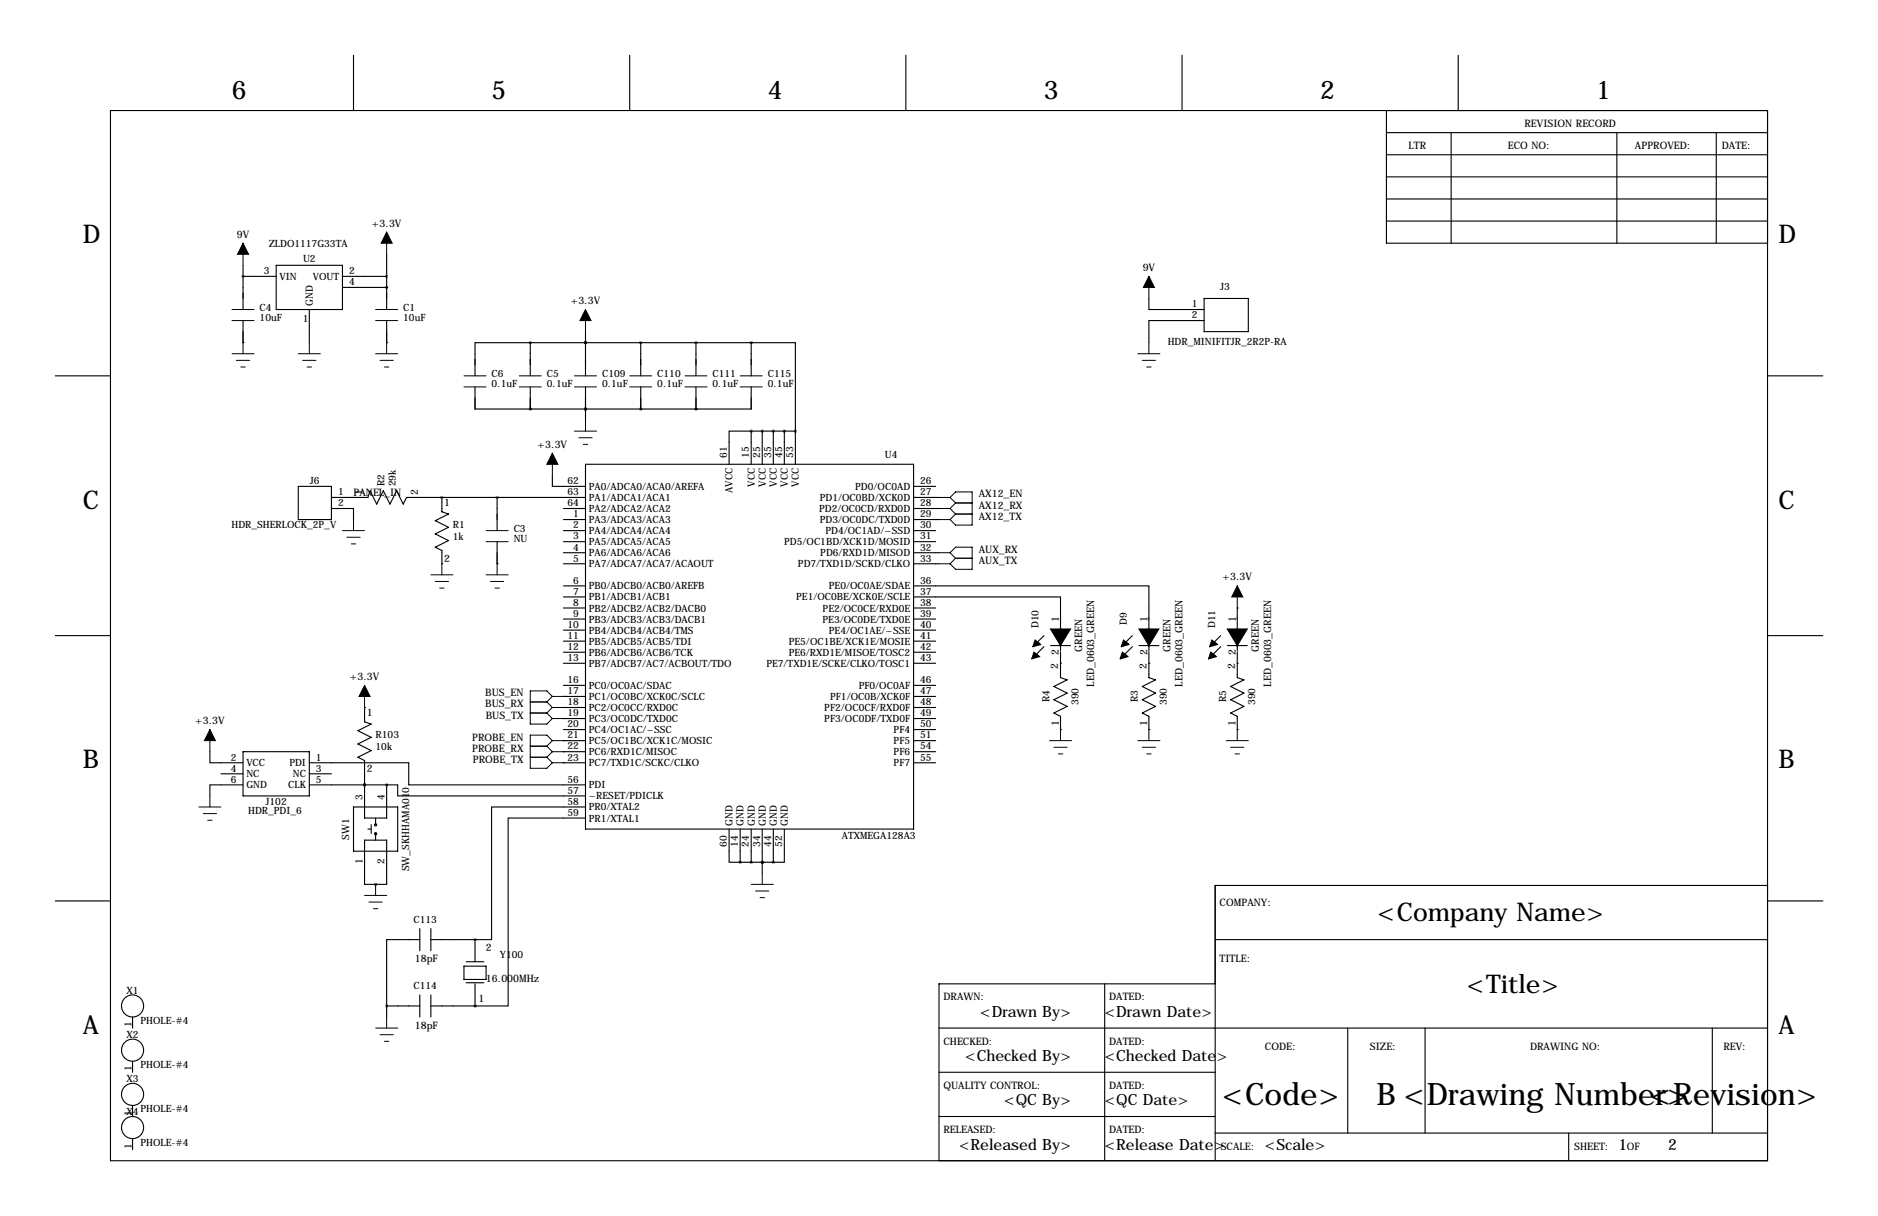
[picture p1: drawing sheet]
<svg xmlns="http://www.w3.org/2000/svg" width="432mm" height="279mm" viewBox="0 0 432 279" stroke-linecap="round" stroke-linejoin="round" font-family="sans-serif">
<g fill="none" stroke="#000" stroke-width=".25">
<path d="M81.3 12.7v12.7M144.8 12.7v12.7M208.3 12.7v12.7M271.8 12.7v12.7M335.3 12.7v12.7M25.4 25.4h381v241.3h-381zM318.8 30.5h87.6M318.8 35.6h87.6M318.8 25.4v30.5h87.6M333.7 30.5v25.4M371.8 30.5v25.4M394.6 30.5v25.4"/>
<path d="M88.9 58.4v12.7M318.8 45.7h87.6M318.8 50.8h87.6M318.8 40.6h87.6M55.9 78.7h.1M55.9 61v10.1M55.9 73.7v5M55.9 63.5h7.6M63.5 61h15.2v10.1h-15.2zM71.1 71.1v7.6M78.7 63.5h10.2M78.7 66h10.2"/>
<path d="M88.9 66h.1M88.9 78.7h.1M88.9 73.7v5M121.9 78.7h-12.7v7.7M121.9 78.7v7.7M121.9 78.7h50.8M134.6 78.7h.1M134.6 76.2v10.2M147.3 78.7v7.7M160 78.7v7.7M172.7 78.7h10.2v20.4M172.7 78.7v7.7"/>
<path d="M264.2 68.6v2.5h12.7M276.9 73.7h-12.7v5M276.9 68.6h10.1v7.6h-10.1zM12.7 86.4h12.7M109.2 88.9v5.1h63.5v-5.1M121.9 94h.1M121.9 88.9v5.1M134.6 94h.1M134.6 88.9v7.6M147.3 94h.1M147.3 88.9v5.1M160 94h.1"/>
<path d="M160 88.9v5.1M172.7 99.1h-5.1v7.6M172.7 99.1v7.6M172.7 99.1h10.2M175.3 99.1v7.6M177.8 99.1v7.6M180.3 99.1v7.6M182.9 99.1v7.6M406.4 86.4h12.7M68.6 111.8h7.6v7.6h-7.6zM76.2 116.8h5.1v2.6M76.2 114.3h8.4l.5-1.5 1.5 3 1.5-3 1.6 3 1.5-3 1.5 3 .8-1.5h41.1"/>
<path d="M81.3 114.3h.1M101.6 114.3h.1M101.6 114.3v3.3l1.5 .5-3 1.5 3 1.6-3 1.5 3 1.5-3 1.5 1.5 .8v3M114.3 114.3v7.6M127 109.2v2.6h7.6M129.5 116.8h5.1M129.5 119.4h5.1M134.6 106.7h75.5v83.8h-75.5zM210.1 111.8h5M210.1 114.3h5.8M210.1 116.8h5.8M210.1 119.4h5.8"/>
<path d="M101.6 129.5h.1M114.3 129.5h.1M114.3 124.5v5M129.5 121.9h5.1M129.5 124.5h5.1M129.5 127h5.1M129.5 129.5h5.1M129.5 134.6h5.1M129.5 137.2h5.1M129.5 139.7h5.1M210.1 137.2h33.7v12.4M210.1 134.6h54.1v15"/>
<path d="M210.1 121.9h5M210.1 124.5h5M210.1 127h5.8M210.1 129.5h5.8M210.1 139.7h5M284.5 139.7h.1M284.5 139.7v9.9M12.7 146h12.7M129.5 142.2h5.1M129.5 144.8h5.1M129.5 147.3h5.1M129.5 149.9h5.1"/>
<path d="M129.5 152.4h5.1M129.5 157.5h5.1M210.1 142.2h5M210.1 144.8h5M210.1 147.3h5M210.1 149.9h5M210.1 152.4h5M210.1 157.5h5M240 146l-2.5 2.6M240 148.6l-2.5 2.5M241.6 148.3h4.5M243.8 152.4h.1"/>
<path d="M243.8 149.9v5.8l1.6 .5-3.1 1.5 3.1 1.6-3.1 1.5 3.1 1.5-3.1 1.5 1.5 .8v3M260.3 146l-2.5 2.6M260.3 148.6l-2.5 2.5M261.9 148.3h4.5M264.2 152.4h.1M264.2 149.9v5.8l1.5 .5-3.1 1.5 3.1 1.6-3.1 1.5 3.1 1.5-3.1 1.5 1.6 .8v3M280.7 146l-2.6 2.6M280.7 148.6l-2.6 2.5M282.2 148.3h4.6M284.5 152.4h.1M284.5 149.9v5.8l1.5 .5-3 1.5 3 1.6-3 1.5 3 1.5-3 1.5 1.5 .8v3M406.4 146h12.7"/>
<path d="M48.3 172.7v2.6h7.6M50.8 177.8h5.1M55.9 172.7h15.2v10.2h-15.2zM71.1 175.3h22.9v5h40.6M71.1 177.8h5.1M83.8 162.6h.1M83.8 162.6v3.3l1.5 .5-3 1.5 3 1.5-3 1.5 3 1.6-3 1.5 1.5 .8v13.2h5.1v-7.7M129.5 162.6h.1M129.5 165.1h.1M129.5 172.7h.1M129.5 175.3h.1M129.5 170.2h.1"/>
<path d="M129.5 160h.1M129.5 172.7h5.1M129.5 175.3h5.1M129.5 160h5.1M129.5 162.6h5.1M129.5 165.1h5.1M129.5 167.6h5.1M129.5 170.2h5.1M210.1 172.7h5M210.1 175.3h5M210.1 160h5M210.1 162.6h5"/>
<path d="M210.1 165.1h5M210.1 167.6h5M210.1 170.2h5M243.8 167.6h.1M264.2 167.6h.1M284.5 167.6h.1M55.9 180.3h-7.6v2.6M71.1 180.3h17.8M81.3 185.4h10.1v10.2h-10.1zM83.8 180.3h.1M83.8 193h5.1v10.2h-5.1zM84.6 190.5h.7"/>
<path d="M85.3 189.5v2M86.4 188v1.5M86.4 191.5v1.5M88.9 180.3h2.5v2.6h43.2M88.9 180.3h.1M134.6 185.4h-21.6v30.5h-3.8M134.6 188h-17.8v43.1h-7.6M167.6 190.5v7.6h2.6M170.2 190.5v7.6M170.2 198.1h7.6M172.7 190.5v7.6M175.3 190.5v7.6"/>
<path d="M175.3 198.1h.1M175.3 198.1v2.6M177.8 190.5v7.6M180.3 190.5v7.6h-2.5M12.7 207h12.7M86.4 203.2h.1M96.5 215.9h-7.6v15.2M96.5 213.4v5M99.1 215.9h10.1M99.1 213.4v5M109.2 215.9h.1M109.2 215.9v5.1"/>
<path d="M279.4 215.9h127M406.4 203.5h-127v63.2M406.5 207h12.7M30.5 233.7v2.5M88.9 231.1h7.6M88.9 231.1v2.6M96.5 228.6v5.1M99.1 228.6v5.1M99.1 231.1h10.1M106.7 222h5.1v3h-5.1zM107.2 221h4.1M107.2 225.8h4.1"/>
<path d="M109.2 231.1h.1M109.2 226.1v5M215.9 236.2h190.5M254 226.1v40.6M279.4 226.1h-63.5v40.6M309.9 236.2v24.1M327.7 236.2v24.1M393.7 236.2v24.1M30.5 243.8v2.6M30.5 254v2.5M215.9 246.4h63.5M215.9 256.5h63.5"/>
<path d="M30.5 261.6v2.6M279.4 260.3h127M360.7 260.3v6.4"/>
<circle cx="86.4" cy="191.6" r=".25"/>
<circle cx="86.4" cy="189.5" r=".25"/>
<circle cx="30.5" cy="231.1" r="2.54"/>
<circle cx="30.5" cy="251.5" r="2.54"/>
<circle cx="30.5" cy="259.1" r="2.54"/>
<circle cx="30.5" cy="241.3" r="2.54"/>
</g>
<g fill="none" stroke="#000" stroke-width=".23">
<path d="M55.9 55.9v5.1M88.9 53.3v5.1M53.3 71.1h5.1M53.3 73.7h5.1M55.9 78.7v2.6M71.1 78.7v2.6M86.4 71.1h5M86.4 73.7h5M88.9 78.7v2.6M134.6 71.1v5.1M264.2 63.5v5.1M264.2 78.7v2.6"/>
<path d="M53.3 81.3h5.1M54.4 82.8h3M55.4 84.3h1M68.6 81.3h5.1M69.6 82.8h3M70.6 84.3h1M86.4 81.3h5M87.4 82.8h3M88.4 84.3h1M106.7 86.4h5.1M106.7 88.9h5.1M119.4 86.4h5.1"/>
<path d="M119.4 88.9h5.1M132.1 86.4h5.1M132.1 88.9h5.1M132.1 99.1h5.1M134.6 96.5v2.6M144.8 86.4h5.1M144.8 88.9h5.1M157.5 86.4h5.1M157.5 88.9h5.1M170.2 86.4h5.1M170.2 88.9h5.1M261.6 81.3h5.1"/>
<path d="M262.6 82.8h3.1M263.7 84.3h1M81.3 119.4v2.5M127 104.1v5.1M133.1 100.6h3M134.1 102.1h1M215.9 116.8h2.5M215.9 119.4h2.5M215.9 114.3h2.5M218.4 116.8l1.3 1.3M218.4 114.3l1.3-1.3h3.8v7.7h-3.8l-1.3-1.3M218.4 114.3l1.3 1.3"/>
<path d="M219.7 118.1h3.8M219.7 115.6h3.8M219.7 115.6l-1.3 1.2M219.7 118.1l-1.3 1.3M78.7 121.9h5.1M79.8 123.4h3M80.8 125h1M99.1 132.1h5M100.1 133.6h3M101.1 135.1h1M101.6 129.5v2.6M111.8 121.9h5"/>
<path d="M111.8 124.5h5M111.8 132.1h5M112.8 133.6h3M113.8 135.1h1M114.3 129.5v2.6M215.9 127h2.5M215.9 129.5h2.5M218.4 127l1.3-1.3h3.8v5.1h-3.8l-1.3-1.3M218.4 127l1.3 1.3M219.7 128.3h3.8M219.7 128.3l-1.3 1.2M284.5 134.6v5.1"/>
<path d="M83.8 157.5v5.1M48.3 167.6v5.1M121.9 163.8h3.8M121.9 161.3h3.8M121.9 174h3.8M121.9 171.4h3.8M125.7 161.3l1.3 1.3M125.7 163.8l1.3 1.3M125.7 171.4l1.3 1.3M125.7 174l1.3 1.3M127 162.6h2.5M127 162.6l-1.3 1.2"/>
<path d="M127 160l-1.3-1.2h-3.8v7.6h3.8l1.3-1.3M127 170.2l-1.3-1.3h-3.8v7.6h3.8l1.3-1.2M127 165.1h2.5M127 172.7h2.5M127 172.7l-1.3 1.3M127 175.3h2.5M127 170.2h2.5M127 170.2l-1.3 1.2M127 160h2.5M127 160l-1.3 1.3M241.3 170.2h5.1M242.3 171.7h3.1"/>
<path d="M243.3 173.2h1M243.8 167.6v2.6M261.6 170.2h5.1M262.6 171.7h3.1M263.7 173.2h1M264.2 167.6v2.6M281.9 170.2h5.1M283 171.7h3M284 173.2h1M284.5 167.6v2.6M45.7 185.4h5.1M46.7 186.9h3.1"/>
<path d="M47.8 188.5h1M48.3 182.9v2.5M83.8 205.7h5.1M84.8 207.3h3.1M85.9 208.8h1M86.4 203.2v2.5M172.7 203.2h5.1M173.7 204.7h3.1M174.8 206.2h1M175.3 200.7v2.5M86.4 236.2h5M87.4 237.7h3"/>
<path d="M88.4 239.3h1M88.9 233.7v2.5"/>
</g>
<path d="M237.7 149.9l1.3 1-1.8 .5zM238 147.1l1.3 1-1.8 .5zM243.8 144.5h2.3l-2.3 3.8zM241.6 144.5h2.2v3.8zM258.1 149.9l1.2 1-1.7 .5zM258.3 147.1l1.3 1-1.8 .5zM264.2 144.5h2.2l-2.2 3.8zM261.9 144.5h2.3v3.8zM278.4 149.9l1.3 1-1.8 .5zM278.6 147.1l1.3 1-1.8 .5zM284.5 144.5h2.3l-2.3 3.8zM282.2 144.5h2.3v3.8z" fill="#000" stroke="#000" stroke-width=".25"/>
<path d="M55.9 55.9l1.2 2.5h-2.5zM88.9 53.3l1.3 2.6h-2.6zM134.6 71.1l1.3 2.6h-2.6zM264.2 63.5l1.2 2.5h-2.5zM127 104.1l1.3 2.6h-2.6zM284.5 134.6l1.3 2.6h-2.6zM83.8 157.5l1.3 2.5h-2.6zM48.3 167.6l1.2 2.6h-2.5z" fill="#000" stroke="#000" stroke-width=".23"/>
<path d="M180.3 99.1a.05 .05 0 0 0 .1 0 .05 .05 0 0 0-.1 0zM175.2 99.1a.05 .05 0 0 0 .1 0 .05 .05 0 0 0-.1 0zM175.2 198.1a.05 .05 0 0 0 .1 0 .05 .05 0 0 0-.1 0zM175.2 198.1a.05 .05 0 0 0 .1 0 .05 .05 0 0 0-.1 0zM86.3 203.2a.05 .05 0 0 0 .1 0 .05 .05 0 0 0-.1 0z" fill="#000" stroke="#000" stroke-width=".63"/>
<g font-size="7.1">
<text x="281" y="254">&lt;Code&gt;</text>
<text x="316.5" y="254">B &lt;Drawing Number&gt;</text>
<text x="379.4" y="254">&lt;Revision&gt;</text>
</g>
<g font-size="5.9">
<text x="53.3" y="22.9">6</text>
<text x="113" y="22.9">5</text>
<text x="176.5" y="22.9">4</text>
<text x="240" y="22.9">3</text>
<text x="303.5" y="22.9">2</text>
<text x="367" y="22.9">1</text>
<text x="19" y="55.9">D</text>
<text x="408.9" y="55.9">D</text>
<text x="19" y="116.8">C</text>
<text x="408.9" y="116.8">C</text>
<text x="19" y="176.5">B</text>
<text x="408.9" y="176.5">B</text>
<text x="316.8" y="211.6">&lt;Company Name&gt;</text>
<text x="337.3" y="228.1">&lt;Title&gt;</text>
<text x="19" y="237.5">A</text>
<text x="408.9" y="237.5">A</text>
</g>
<g font-size="3.6">
<text x="225.4" y="233.7">&lt;Drawn By&gt;</text>
<text x="254" y="233.7">&lt;Drawn Date&gt;</text>
<text x="221.9" y="243.8">&lt;Checked By&gt;</text>
<text x="254" y="243.8">&lt;Checked Date&gt;</text>
<text x="230.9" y="254">&lt;QC By&gt;</text>
<text x="254" y="254">&lt;QC Date&gt;</text>
<text x="220.5" y="264.1">&lt;Released By&gt;</text>
<text x="254" y="264.1">&lt;Release Date&gt;</text>
<text x="290.8" y="264.1">&lt;Scale&gt;</text>
<text x="372.1" y="264.1">1</text>
<text x="383.5" y="264.1">2</text>
</g>
<g font-size="2.4">
<text x="350.5" y="29.2">REVISION RECORD</text>
<text x="323.8" y="34.3">LTR</text>
<text x="346.7" y="34.3">ECO NO:</text>
<text x="375.9" y="34.3">APPROVED:</text>
<text x="395.9" y="34.3">DATE:</text>
<text x="85.5" y="52.1">+3.3V</text>
<text x="54.5" y="54.6">9V</text>
<text x="262.7" y="62.2">9V</text>
<text x="131.2" y="69.8">+3.3V</text>
<text x="123.6" y="102.9">+3.3V</text>
<text x="83.3" y="113.8" transform="rotate(-90 83.3 113.8)">1</text>
<text x="96.1" y="113.8" transform="rotate(-90 96.1 113.8)">2</text>
<text x="81.3" y="114">PANEL_IN</text>
<text x="102.1" y="116.3">1</text>
<text x="225" y="116.8">AX12_RX</text>
<text x="225" y="119.4">AX12_TX</text>
<text x="225" y="114.3">AX12_EN</text>
<text x="102.1" y="129.2">2</text>
<text x="225" y="127">AUX_RX</text>
<text x="225" y="129.5">AUX_TX</text>
<text x="281.1" y="133.3">+3.3V</text>
<text x="243.5" y="143" transform="rotate(-90 243.5 143)">1</text>
<text x="263.8" y="143" transform="rotate(-90 263.8 143)">1</text>
<text x="284.1" y="143" transform="rotate(-90 284.1 143)">1</text>
<text x="248.8" y="149.8" transform="rotate(-90 248.8 149.8)">GREEN</text>
<text x="269.1" y="149.8" transform="rotate(-90 269.1 149.8)">GREEN</text>
<text x="289.4" y="149.8" transform="rotate(-90 289.4 149.8)">GREEN</text>
<text x="243.3" y="153.8" transform="rotate(-90 243.3 153.8)">2</text>
<text x="243.5" y="150.5" transform="rotate(-90 243.5 150.5)">2</text>
<text x="263.7" y="153.8" transform="rotate(-90 263.7 153.8)">2</text>
<text x="263.8" y="150.5" transform="rotate(-90 263.8 150.5)">2</text>
<text x="284" y="153.8" transform="rotate(-90 284 153.8)">2</text>
<text x="284.1" y="150.5" transform="rotate(-90 284.1 150.5)">2</text>
<text x="80.4" y="156.2">+3.3V</text>
<text x="111.6" y="160">BUS_EN</text>
<text x="251.6" y="157.7" transform="rotate(-90 251.6 157.7)">LED_0603_GREEN</text>
<text x="271.9" y="157.7" transform="rotate(-90 271.9 157.7)">LED_0603_GREEN</text>
<text x="292.2" y="157.7" transform="rotate(-90 292.2 157.7)">LED_0603_GREEN</text>
<text x="44.9" y="166.4">+3.3V</text>
<text x="84.3" y="164.6">1</text>
<text x="111.6" y="162.6">BUS_RX</text>
<text x="111.7" y="165.1">BUS_TX</text>
<text x="243.4" y="166.8" transform="rotate(-90 243.4 166.8)">1</text>
<text x="263.8" y="166.8" transform="rotate(-90 263.8 166.8)">1</text>
<text x="284.1" y="166.8" transform="rotate(-90 284.1 166.8)">1</text>
<text x="108.6" y="170.2">PROBE_EN</text>
<text x="108.6" y="172.7">PROBE_RX</text>
<text x="84.3" y="177.4">2</text>
<text x="108.7" y="175.3">PROBE_TX</text>
<text x="280.4" y="208.3">COMPANY:</text>
<text x="95.4" y="221.1">18pF</text>
<text x="111.7" y="218.4">2</text>
<text x="280.4" y="221">TITLE:</text>
<text x="111.7" y="225.7">16.000MHz</text>
<text x="110" y="230.3">1</text>
<text x="216.9" y="229.9">DRAWN:</text>
<text x="255" y="229.9">DATED:</text>
<text x="95.4" y="236.4">18pF</text>
<text x="216.9" y="240">CHECKED:</text>
<text x="255" y="240">DATED:</text>
<text x="290.8" y="241.3">CODE:</text>
<text x="315" y="241.3">SIZE:</text>
<text x="351.8" y="241.3">DRAWING NO:</text>
<text x="396.2" y="241.3">REV:</text>
<text x="216.9" y="250.2">QUALITY CONTROL:</text>
<text x="255" y="250.2">DATED:</text>
<text x="216.9" y="260.3">RELEASED:</text>
<text x="255" y="260.3">DATED:</text>
<text x="280.7" y="264.2">SCALE:</text>
<text x="361.9" y="264.2">SHEET:</text>
<text x="374" y="264.2">OF</text>
</g>
<g font-size="2.3">
<text x="61.8" y="56.7">ZLDO1117G33TA</text>
<text x="60.7" y="63">3</text>
<text x="64.3" y="64.3">VIN</text>
<text x="69.7" y="60.2">U2</text>
<text x="71.9" y="64.3">VOUT</text>
<text x="80.3" y="63">2</text>
<text x="80.3" y="65.5">4</text>
<text x="59.7" y="71.4">C4</text>
<text x="71.9" y="70.4" transform="rotate(-90 71.9 70.4)">GND</text>
<text x="92.7" y="71.4">C1</text>
<text x="274" y="70.6">1</text>
<text x="280.6" y="66.5">J3</text>
<text x="59.7" y="73.7">10uF</text>
<text x="69.6" y="74">1</text>
<text x="92.7" y="73.7">10uF</text>
<text x="274" y="73.2">2</text>
<text x="268.5" y="79.3">HDR_MINIFITJR_2R2P-RA</text>
<text x="113" y="86.6">C6</text>
<text x="113" y="89">0.1uF</text>
<text x="125.7" y="86.6">C5</text>
<text x="125.7" y="89">0.1uF</text>
<text x="138.4" y="86.6">C109</text>
<text x="138.4" y="89">0.1uF</text>
<text x="151.1" y="86.6">C110</text>
<text x="151.1" y="89">0.1uF</text>
<text x="163.8" y="86.6">C111</text>
<text x="163.8" y="89">0.1uF</text>
<text x="176.5" y="86.6">C115</text>
<text x="176.5" y="89">0.1uF</text>
<text x="167.1" y="105.2" transform="rotate(-90 167.1 105.2)">61</text>
<text x="172.2" y="105.2" transform="rotate(-90 172.2 105.2)">15</text>
<text x="174.8" y="105.2" transform="rotate(-90 174.8 105.2)">25</text>
<text x="177.3" y="105.2" transform="rotate(-90 177.3 105.2)">35</text>
<text x="179.8" y="105.2" transform="rotate(-90 179.8 105.2)">45</text>
<text x="182.4" y="105.2" transform="rotate(-90 182.4 105.2)">53</text>
<text x="203.5" y="105.2">U4</text>
<text x="71.3" y="111.3">J6</text>
<text x="77.7" y="113.8">1</text>
<text x="88.4" y="111.8" transform="rotate(-90 88.4 111.8)">R2</text>
<text x="91" y="111.8" transform="rotate(-90 91 111.8)">29k</text>
<text x="130.5" y="111.3">62</text>
<text x="130.5" y="113.8">63</text>
<text x="135.4" y="112.6">PA0/ADCA0/ACA0/AREFA</text>
<text x="168.4" y="113.2" transform="rotate(-90 168.4 113.2)">AVCC</text>
<text x="173.5" y="111.8" transform="rotate(-90 173.5 111.8)">VCC</text>
<text x="176.1" y="111.8" transform="rotate(-90 176.1 111.8)">VCC</text>
<text x="178.6" y="111.8" transform="rotate(-90 178.6 111.8)">VCC</text>
<text x="181.1" y="111.8" transform="rotate(-90 181.1 111.8)">VCC</text>
<text x="183.7" y="111.8" transform="rotate(-90 183.7 111.8)">VCC</text>
<text x="196.6" y="112.6">PD0/OC0AD</text>
<text x="211.6" y="111.3">26</text>
<text x="211.6" y="113.8">27</text>
<text x="77.7" y="116.3">2</text>
<text x="130.5" y="116.3">64</text>
<text x="131.8" y="118.9">1</text>
<text x="135.4" y="115.1">PA1/ADCA1/ACA1</text>
<text x="135.4" y="117.6">PA2/ADCA2/ACA2</text>
<text x="188.3" y="117.6">PD2/OC0CD/RXD0D</text>
<text x="188.5" y="115.1">PD1/OC0BD/XCK0D</text>
<text x="211.6" y="116.3">28</text>
<text x="211.6" y="118.9">29</text>
<text x="53.2" y="121.2">HDR_SHERLOCK_2P_V</text>
<text x="104.1" y="121.4">R1</text>
<text x="104.1" y="124">1k</text>
<text x="118.1" y="122.2">C3</text>
<text x="118.1" y="124.5">NU</text>
<text x="131.8" y="121.4">2</text>
<text x="131.8" y="124">3</text>
<text x="135.4" y="120.2">PA3/ADCA3/ACA3</text>
<text x="135.4" y="122.7">PA4/ADCA4/ACA4</text>
<text x="135.4" y="125.3">PA5/ADCA5/ACA5</text>
<text x="180.3" y="125.3">PD5/OC1BD/XCK1D/MOSID</text>
<text x="188.5" y="120.2">PD3/OC0DC/TXD0D</text>
<text x="189.8" y="122.7">PD4/OC1AD/~SSD</text>
<text x="211.6" y="121.4">30</text>
<text x="211.6" y="124">31</text>
<text x="131.8" y="126.5">4</text>
<text x="131.8" y="129">5</text>
<text x="135.4" y="127.8">PA6/ADCA6/ACA6</text>
<text x="135.4" y="130.3">PA7/ADCA7/ACA7/ACAOUT</text>
<text x="183.5" y="130.3">PD7/TXD1D/SCKD/CLKO</text>
<text x="188.6" y="127.8">PD6/RXD1D/MISOD</text>
<text x="211.6" y="126.5">32</text>
<text x="211.6" y="129">33</text>
<text x="131.8" y="134.1">6</text>
<text x="131.8" y="136.7">7</text>
<text x="135.4" y="135.4">PB0/ADCB0/ACB0/AREFB</text>
<text x="135.4" y="138">PB1/ADCB1/ACB1</text>
<text x="183.1" y="138">PE1/OC0BE/XCK0E/SCLE</text>
<text x="190.6" y="135.4">PE0/OC0AE/SDAE</text>
<text x="211.6" y="134.1">36</text>
<text x="211.6" y="136.7">37</text>
<text x="131.8" y="139.2">8</text>
<text x="131.8" y="141.7">9</text>
<text x="135.4" y="140.5">PB2/ADCB2/ACB2/DACB0</text>
<text x="135.4" y="143">PB3/ADCB3/ACB3/DACB1</text>
<text x="189.1" y="143">PE3/OC0DE/TXD0E</text>
<text x="189.1" y="140.5">PE2/OC0CE/RXD0E</text>
<text x="211.6" y="139.2">38</text>
<text x="211.6" y="141.7">39</text>
<text x="259.1" y="143.7" transform="rotate(-90 259.1 143.7)">D9</text>
<text x="130.5" y="144.3">10</text>
<text x="130.5" y="146.8">11</text>
<text x="130.5" y="149.4">12</text>
<text x="135.4" y="145.6">PB4/ADCB4/ACB4/TMS</text>
<text x="135.4" y="148.1">PB5/ADCB5/ACB5/TDI</text>
<text x="181.4" y="148.1">PE5/OC1BE/XCK1E/MOSIE</text>
<text x="190.6" y="145.6">PE4/OC1AE/~SSE</text>
<text x="211.6" y="144.3">40</text>
<text x="211.6" y="146.8">41</text>
<text x="211.6" y="149.4">42</text>
<text x="238.8" y="144.3" transform="rotate(-90 238.8 144.3)">D10</text>
<text x="279.4" y="144.3" transform="rotate(-90 279.4 144.3)">D11</text>
<text x="130.5" y="151.9">13</text>
<text x="135.4" y="150.7">PB6/ADCB6/ACB6/TCK</text>
<text x="135.4" y="153.2">PB7/ADCB7/AC7/ACBOUT/TDO</text>
<text x="176.2" y="153.2">PE7/TXD1E/SCKE/CLKO/TOSC1</text>
<text x="181.4" y="150.7">PE6/RXD1E/MISOE/TOSC2</text>
<text x="211.6" y="151.9">43</text>
<text x="130.5" y="157">16</text>
<text x="130.5" y="159.5">17</text>
<text x="135.4" y="158.3">PC0/OC0AC/SDAC</text>
<text x="135.4" y="160.8">PC1/OC0BC/XCK0C/SCLC</text>
<text x="190.9" y="160.8">PF1/OC0B/XCK0F</text>
<text x="197.4" y="158.3">PF0/OC0AF</text>
<text x="211.6" y="157">46</text>
<text x="211.6" y="159.5">47</text>
<text x="241.3" y="161.4" transform="rotate(-90 241.3 161.4)">R4</text>
<text x="248" y="162" transform="rotate(-90 248 162)">390</text>
<text x="261.6" y="161.4" transform="rotate(-90 261.6 161.4)">R3</text>
<text x="268.3" y="162" transform="rotate(-90 268.3 162)">390</text>
<text x="281.9" y="161.4" transform="rotate(-90 281.9 161.4)">R5</text>
<text x="288.6" y="162" transform="rotate(-90 288.6 162)">390</text>
<text x="130.5" y="162.1">18</text>
<text x="130.5" y="164.6">19</text>
<text x="130.5" y="167.1">20</text>
<text x="135.4" y="163.4">PC2/OC0CC/RXD0C</text>
<text x="135.4" y="165.9">PC3/OC0DC/TXD0C</text>
<text x="189.5" y="165.9">PF3/OC0DF/TXD0F</text>
<text x="189.5" y="163.4">PF2/OC0CF/RXD0F</text>
<text x="211.6" y="162.1">48</text>
<text x="211.6" y="164.6">49</text>
<text x="211.6" y="167.1">50</text>
<text x="86.4" y="169.7">R103</text>
<text x="86.4" y="172.3">10k</text>
<text x="130.5" y="169.7">21</text>
<text x="130.5" y="172.2">22</text>
<text x="135.4" y="168.4">PC4/OC1AC/~SSC</text>
<text x="135.4" y="171">PC5/OC1BC/XCK1C/MOSIC</text>
<text x="135.4" y="173.5">PC6/RXD1C/MISOC</text>
<text x="205.5" y="168.4">PF4</text>
<text x="205.5" y="171">PF5</text>
<text x="205.5" y="173.5">PF6</text>
<text x="211.6" y="169.7">51</text>
<text x="211.6" y="172.2">54</text>
<text x="53" y="174.8">2</text>
<text x="53" y="177.3">4</text>
<text x="53" y="179.8">6</text>
<text x="56.6" y="176.1">VCC</text>
<text x="56.6" y="178.6">NC</text>
<text x="66.5" y="176.1">PDI</text>
<text x="67.3" y="178.6">NC</text>
<text x="72.6" y="174.8">1</text>
<text x="72.6" y="177.3">3</text>
<text x="72.6" y="179.8">5</text>
<text x="130.5" y="174.8">23</text>
<text x="130.5" y="179.8">56</text>
<text x="135.4" y="176.1">PC7/TXD1C/SCKC/CLKO</text>
<text x="205.5" y="176.1">PF7</text>
<text x="211.6" y="174.8">55</text>
<text x="56.6" y="181.1">GND</text>
<text x="61.1" y="184.9">J102</text>
<text x="66.3" y="181.1">CLK</text>
<text x="83.3" y="183.9" transform="rotate(-90 83.3 183.9)">3</text>
<text x="88.4" y="183.9" transform="rotate(-90 88.4 183.9)">4</text>
<text x="130.5" y="182.4">57</text>
<text x="130.5" y="184.9">58</text>
<text x="135.4" y="181.1">PDI</text>
<text x="135.4" y="183.7">~RESET/PDICLK</text>
<text x="57.1" y="187">HDR_PDI_6</text>
<text x="130.5" y="187.5">59</text>
<text x="135.4" y="186.2">PR0/XTAL2</text>
<text x="135.4" y="188.8">PR1/XTAL1</text>
<text x="168.4" y="189.7" transform="rotate(-90 168.4 189.7)">GND</text>
<text x="171" y="189.7" transform="rotate(-90 171 189.7)">GND</text>
<text x="173.5" y="189.7" transform="rotate(-90 173.5 189.7)">GND</text>
<text x="176.1" y="189.7" transform="rotate(-90 176.1 189.7)">GND</text>
<text x="178.6" y="189.7" transform="rotate(-90 178.6 189.7)">GND</text>
<text x="181.1" y="189.7" transform="rotate(-90 181.1 189.7)">GND</text>
<text x="80.3" y="192.9" transform="rotate(-90 80.3 192.9)">SW1</text>
<text x="167.1" y="194.7" transform="rotate(-90 167.1 194.7)">60</text>
<text x="169.7" y="194.7" transform="rotate(-90 169.7 194.7)">14</text>
<text x="172.2" y="194.7" transform="rotate(-90 172.2 194.7)">24</text>
<text x="174.8" y="194.7" transform="rotate(-90 174.8 194.7)">34</text>
<text x="177.3" y="194.7" transform="rotate(-90 177.3 194.7)">44</text>
<text x="179.8" y="194.7" transform="rotate(-90 179.8 194.7)">52</text>
<text x="193.5" y="192.9">ATXMEGA128A3</text>
<text x="83.3" y="198.4" transform="rotate(-90 83.3 198.4)">1</text>
<text x="88.4" y="198.4" transform="rotate(-90 88.4 198.4)">2</text>
<text x="94.1" y="200.2" transform="rotate(-90 94.1 200.2)">SW_SKHHAMA010</text>
<text x="95.1" y="212.1">C113</text>
<text x="114.9" y="220.2">Y100</text>
<text x="95.1" y="227.3">C114</text>
<text x="29.1" y="228.3">X1</text>
<text x="29.1" y="238.5">X2</text>
<text x="30.2" y="236" transform="rotate(-90 30.2 236)">1</text>
<text x="32.3" y="235.3">PHOLE-#4</text>
<text x="32.3" y="245.5">PHOLE-#4</text>
<text x="29.1" y="248.7">X3</text>
<text x="30.2" y="246.2" transform="rotate(-90 30.2 246.2)">1</text>
<text x="29.1" y="256.3">X4</text>
<text x="30.2" y="256.3" transform="rotate(-90 30.2 256.3)">1</text>
<text x="32.3" y="255.6">PHOLE-#4</text>
<text x="30.2" y="264" transform="rotate(-90 30.2 264)">1</text>
<text x="32.3" y="263.2">PHOLE-#4</text>
</g>
</svg>
